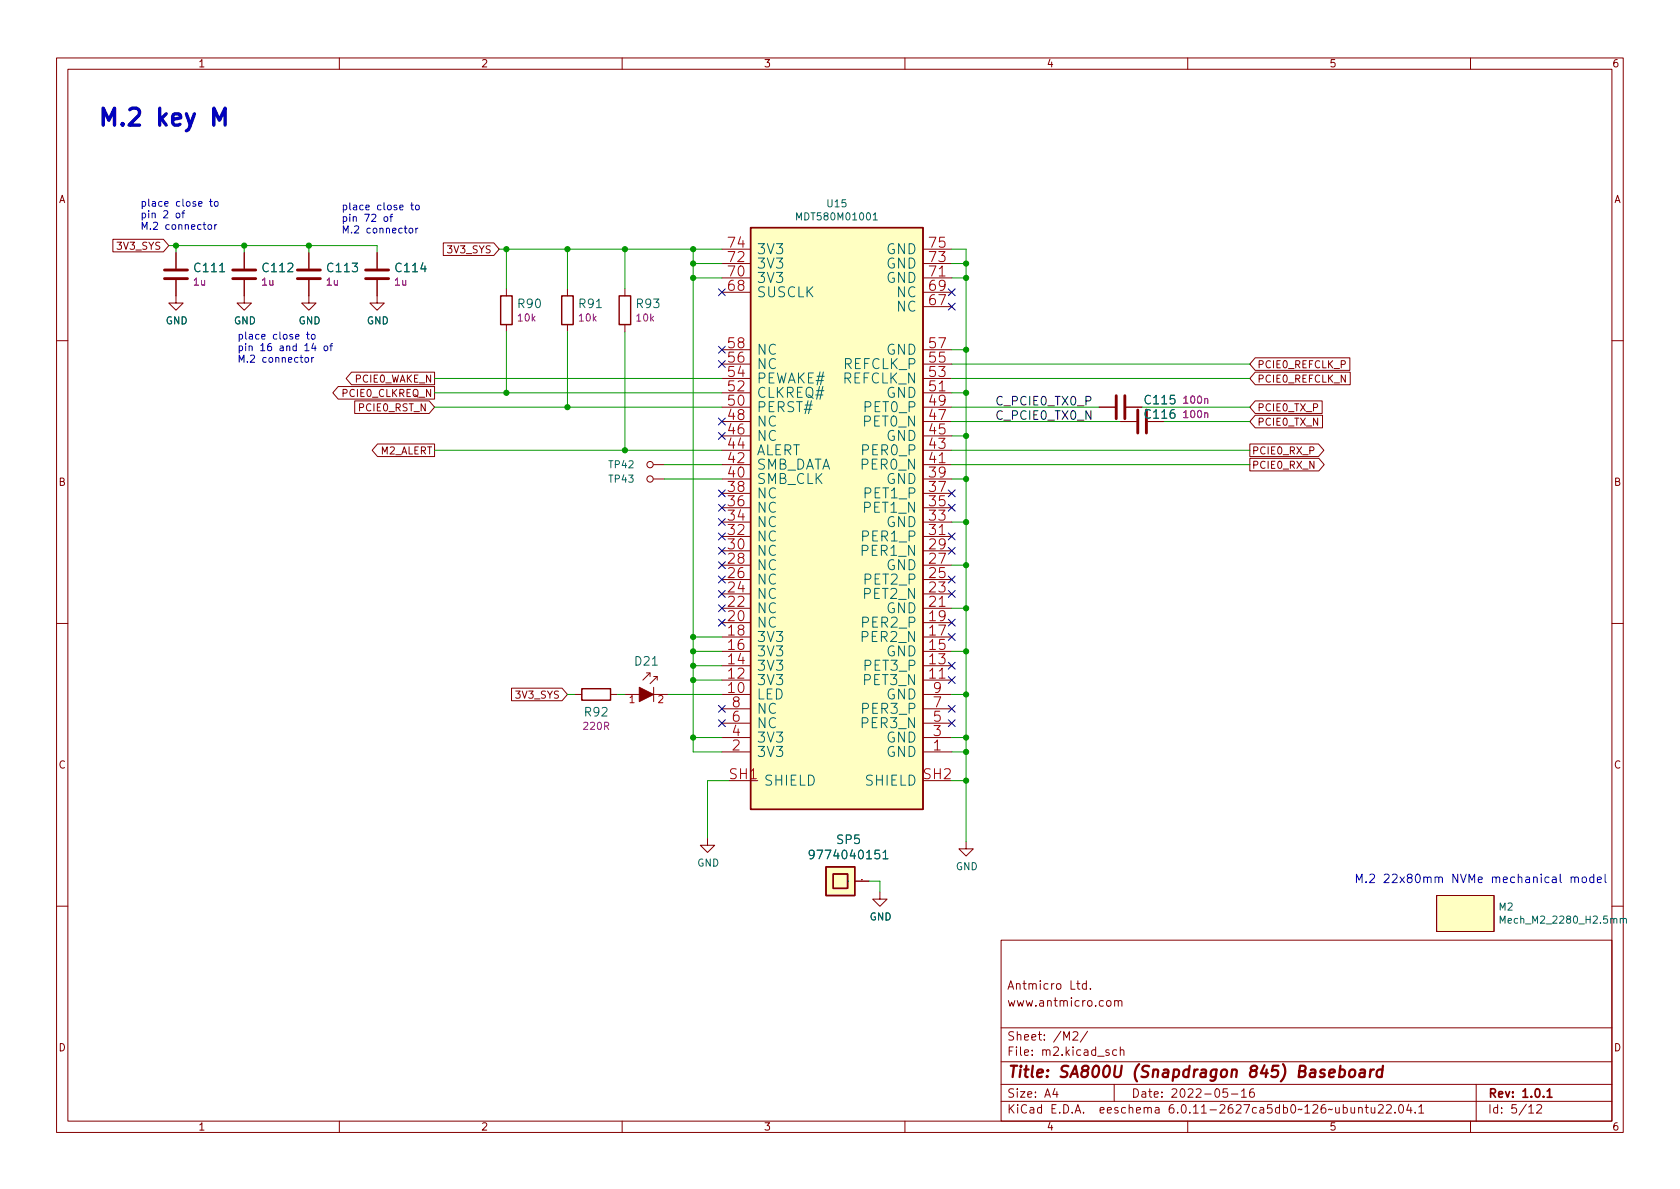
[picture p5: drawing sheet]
<svg xmlns="http://www.w3.org/2000/svg" width="297mm" height="210mm" viewBox="0 0 297 210" stroke-linecap="round" stroke-linejoin="round" font-family="sans-serif">
<g fill="none" stroke="#840000" stroke-width=".18">
<path d="M10 10.2h277v190.1h-277zM12 12.2h273v186.1h-273zM60 10.2v2M110 10.2v2M160 10.2v2M210 10.2v2M260 10.2v2M20 42.3h8.9l.9 1.1-.9 1.1h-8.9zM31.1 49.5v4.1h1.3l-1.3 1.3-1.3-1.3h1.3M31.1 44.7v2.8M43.2 49.5v4.1h1.2l-1.2 1.3-1.3-1.3h1.3M43.2 44.7v2.8"/>
<path d="M54.6 49.5v4.1h1.3l-1.3 1.3-1.3-1.3h1.3M54.6 44.7v2.8M66.7 49.5v4.1h1.2l-1.2 1.3-1.3-1.3h1.3M66.7 44.7v2.8M78.4 43h8.9l1 1.1-1 1.1h-8.9zM89.5 51v1.3M89.5 57.4v1.3M100.3 51v1.3M100.3 57.4v1.3M110.5 51v1.3M110.5 57.4v1.3M127.6 51.7h5.1"/>
<path d="M127.6 49.1h5.1M127.6 46.6h5.1M127.6 44.1h5.1M163.2 54.2h5.1M163.2 51.7h5.1M163.2 49.1h5.1M163.2 46.6h5.1M163.2 44.1h5.1M10 60.2h2M59.8 68.4h17v2.2h-17l-1-1.1zM62.2 65.8h14.6v2.2h-14.6l-1-1.1zM62.7 70.9h13.2l.9 1.1-.9 1.1h-13.2z"/>
<path d="M66.8 78.5h10v2.2h-10l-1-1.1zM127.6 79.6h5.1M127.6 77.1h5.1M127.6 74.5h5.1M127.6 72h5.1M127.6 69.5h5.1M127.6 66.9h5.1M127.6 64.4h5.1M127.6 61.8h5.1M163.2 79.6h5.1M163.2 77.1h5.1M163.2 74.5h5.1"/>
<path d="M163.2 72h5.1M163.2 69.5h5.1M163.2 66.9h5.1M163.2 64.4h5.1M163.2 61.8h5.1M194.3 72h2.8M198.1 74.5h2.8M199.1 72h2.8M221 78.5h12.1l1 1.1-1 1.1h-12.1zM221.9 70.9h11.9v2.2h-11.9l-.9-1.1zM221.9 73.4h11.9v2.3h-11.9l-.9-1.2zM221.9 65.8h16.8v2.2h-16.8l-.9-1.1z"/>
<path d="M221.9 63.3h16.8v2.2h-16.8l-.9-1.1zM285 60.2h2M115.6 84.7h1.9M115.6 82.2h1.9M127.6 99.9h5.1M127.6 97.4h5.1M127.6 94.9h5.1M127.6 92.3h5.1M127.6 89.8h5.1M127.6 87.2h5.1M127.6 84.7h5.1M127.6 82.2h5.1"/>
<path d="M163.2 99.9h5.1M163.2 97.4h5.1M163.2 94.9h5.1M163.2 92.3h5.1M163.2 89.8h5.1M163.2 87.2h5.1M163.2 84.7h5.1M163.2 82.2h5.1M221 81.1h12.2l.9 1.1-.9 1.1h-12.2zM10 110.2h2M114.3 119h.6v.6M114.9 119l-1.2 1.3"/>
<path d="M115.6 119.6h.6v.7M116.2 119.6l-1.3 1.3M127.6 117.7h5.1M127.6 115.2h5.1M127.6 112.6h5.1M127.6 110.1h5.1M127.6 107.6h5.1M127.6 105h5.1M127.6 102.5h5.1M163.2 117.7h5.1M163.2 115.2h5.1M163.2 112.6h5.1"/>
<path d="M163.2 110.1h5.1M163.2 107.6h5.1M163.2 105h5.1M163.2 102.5h5.1M285 110.2h2M90.4 121.7h9l.9 1.1-.9 1.1h-9zM101.6 122.8h1.3M107.9 122.8h1.3M110.5 122.8h2.5M115.6 122.8h2.5M115.6 121.5v2.6M127.6 133h5.1"/>
<path d="M127.6 122.8h5.1M127.6 120.3h5.1M127.6 130.4h5.1M127.6 127.9h5.1M127.6 125.3h5.1M128.9 138h5.1M163.2 133h5.1M163.2 122.8h5.1M163.2 120.3h5.1M163.2 130.4h5.1M163.2 127.9h5.1M163.2 125.3h5.1"/>
<path d="M163.2 138h5.1M125.1 148.2v1.3h1.3l-1.3 1.2-1.3-1.2h1.3M151.1 155.8h2.6M155.6 157.7v1.3h1.2l-1.2 1.3-1.3-1.3h1.3M170.8 148.8v1.3h1.3l-1.3 1.3-1.3-1.3h1.3M254 158.4h10.2v6.3h-10.2zM10 160.2h2M177 166.3h108v32h-108zM186.9 174.1l.2-.2 .4 .2 .1 .5-.2 .3h-.3l-.2-.1zM195.8 177l.3-.1 .3 .3v.4l-.3 .3h-.3l-.2-.3v-.4zM197.1 177.1l.2-.2 .3 .1 .1 .9M197.1 176.9v1"/>
<path d="M197.7 177.1l.2-.2 .4 .1 .1 .9M285 160.2h2M60 198.3v2M110 198.3v2M160 198.3v2M177 194.8h108M177 191.8h108M177 187.8h108M177 181.8h108M182.5 186.5v.1M182.5 185.7v.1M184.6 183.8v.1"/>
<path d="M184.6 183v.1M192.3 182.4l-1.3 1.9M197 191.8v3M198.1 185.8l.2-.2 .3 .1 .1 .9M198.1 185.1v1.5M204.3 195.9h.6v.9M204.9 196.2l-.5 .1a.29 .29 0 0 0-.2 .2 .29 .29 0 0 0 .2 .3h.5M210 198.3v2M217.7 193.5h1.2M219.5 193l.4-.5v1.5M219.5 194h.9M221.6 192.5a.59 .59 0 0 0-.7 .7v.5l.2 .3h.4l.2-.1 .1-.5-.2-.2-.4-.1-.3 .3"/>
<path d="M243.7 195.5l.6-.2 .2 .2 .1 .3-1 1h1M245.1 195.5l.6-.2 .2 .2 .1 .3-.9 1h.9M246.6 196.7v.1M247.5 195.4l.1-.1a.81 .81 0 0 1 .6 .7 .81 .81 0 0 1-.3 .8h-.1a.81 .81 0 0 1-.6-.6 .81 .81 0 0 1 .3-.8zM249.1 195.3l-.4 1h.9M249.4 195.8v1M250.2 196.7v.1M250.9 195.8l.4-.5v1.5M250.9 196.8h.8M260 198.3v2M261 191.8v6.5M271.7 195.5l.6-.2 .2 .2 .1 .3-.9 1h.9"/>
<circle cx="114.9" cy="82.2" r=".56"/>
<circle cx="114.9" cy="84.7" r=".56"/>
</g>
<path d="M273.6 194h.8" fill="none" stroke="#840000" stroke-width=".3"/>
<path d="M229.7 189.4l.9-.1a.46 .46 0 0 0 .3-.4 .46 .46 0 0 0-.4-.4h-.6l-.3 2h.8a.53 .53 0 0 0 .4-.5 .53 .53 0 0 0-.4-.6" fill="none" stroke="#840000" stroke-width=".4"/>
<g fill="#ffffc2" stroke="#ffffc2" stroke-width=".18">
<path d="M254 158.4h10.2v6.3h-10.2z"/>
<path d="M132.7 40.3h30.5v102.8h-30.5z"/>
<path d="M146 153.3h5.1v5.1h-5.1z"/>
<path d="M147.3 154.6h2.6v2.5h-2.6z"/>
</g>
<path d="M154.4 38l.4-.4v1.3M154.4 38.9h.7M38.8 48.1h.9M150 155.8h.1M155.5 150.3h-.7l-.1 .8 .2-.2 .5 .1 .2 .2-.1 .5-.2 .2-.6-.2M156.1 150.8l.5-.5v1.6M156.1 151.9h.9M285.3 162.6l.2-.2 .3 .1 .1 .8M286.5 162.5l.2-.1 .3 .1v.8M286.5 162.4v.9M287 162.6l.2-.2 .3 .1 .1 .8" fill="none" stroke="#006464" stroke-width=".18"/>
<path d="M88.5 52.3h2.1v5.1h-2.1zM99.3 52.3h2v5.1h-2zM109.5 52.3h2v5.1h-2zM132.7 40.3h30.5v102.8h-30.5zM102.9 121.8h5v2h-5zM146 153.3h5.1v5.1h-5.1zM147.3 154.6h2.6v2.5h-2.6z" fill="none" stroke="#840000" stroke-width=".25"/>
<path d="M113 121.5l2.6 1.3-2.6 1.3z" fill="#840000" stroke="#840000" stroke-width=".18"/>
<path d="M111.4 123.4l.4-.4v1.3M116.5 123.1l.5-.1 .2 .4-.8 .9h.8M152.4 155.6h.1" fill="none" stroke="#a90000" stroke-width=".18"/>
<path d="M29.1 49.3h4M29.1 47.7h4M41.1 49.3h4.1M41.1 47.7h4.1M52.6 49.3h4M52.6 47.7h4M64.6 49.3h4.1M64.6 47.7h4.1M197.4 70v4M198.9 70v4M201.2 72.5v4.1M202.7 72.5v4.1" fill="none" stroke="#840000" stroke-width=".51"/>
<path d="M213 73.1l.2-.1 .3 .1v.7M213 70.6l.2-.1h.3v.8" fill="none" stroke="#840084" stroke-width=".18"/>
<g fill="none" stroke="#0000c2" stroke-width=".18">
<path d="M29.1 36.1l.6-.2v-.2l-.4-.1-.2 .2 .1 .6h.5M35.1 36.1l.6-.2v-.2l-.4-.1-.2 .2 .1 .6h.5M38 39.7v.9M38.3 39.7l-.3 .3M64.7 36.7l.6-.1-.1-.3h-.3l-.2 .1 .1 .7h.4M70.7 36.7l.6-.1-.1-.3h-.3l-.2 .1v.7h.5M46.3 59.5l.6-.1-.1-.2-.3-.1-.2 .2v.6h.5M52.3 59.5l.6-.1-.1-.2-.4-.1-.1 .2v.6h.5M73.5 40.4v.8M73.9 40.4l-.4 .2M55.1 63.2v.9M55.5 63.2l-.4 .3"/>
<path d="M253.7 155.2l.3-.1 .3 .1 .1 .9M254.4 155.3l.2-.2 .4 .1v.9M274.5 155.2h.6l.1 .9M275.2 155.4l-.5 .1a.29 .29 0 0 0-.3 .3 .29 .29 0 0 0 .3 .3l.5-.1M275.9 154.6v1.3l.2 .2"/>
</g>
<g fill="none" stroke="#009600" stroke-width=".18">
<path d="M29.8 43.4h36.9v1.3M31.1 43.4v1.3M43.2 43.4v1.3M54.6 43.4v1.3M88.3 44.1h39.3M89.5 44.1v6.9M89.5 58.7v10.8M100.3 44.1v6.9M100.3 58.7v13.3M110.5 44.1v6.9M110.5 58.7v20.9M122.6 44.1v88.9h5"/>
<path d="M122.6 49.1h5M122.6 46.6h5M168.3 44.1h2.5v104.7M168.3 49.1h2.5M168.3 46.6h2.5M76.8 69.5h50.8M76.8 72h50.8M76.8 66.9h50.8M76.8 79.6h50.8M168.3 69.5h2.5M168.3 72h26M168.3 66.9h52.7"/>
<path d="M168.3 74.5h29.8M168.3 79.6h52.7M168.3 64.4h52.7M168.3 77.1h2.5M168.3 61.8h2.5M201.9 72h19.1M205.7 74.5h15.3M117.5 84.7h10.1M117.5 82.2h10.1M168.3 99.9h2.5M168.3 84.7h2.5M168.3 82.2h52.7"/>
<path d="M168.3 92.3h2.5M122.6 115.2h5M122.6 117.7h5M122.6 112.6h5M168.3 107.6h2.5M168.3 115.2h2.5M100.3 122.8h1.3M109.2 122.8h1.3M118.1 122.8h9.5M122.6 130.4h5M122.6 120.3h5M128.9 138h-3.8v10.2"/>
<path d="M168.3 122.8h2.5M168.3 133h2.5M168.3 130.4h2.5M168.3 138h2.5M153.7 155.8h1.9v1.9"/>
</g>
<g fill="none" stroke="#000084" stroke-width=".18">
<path d="M127 51.1l1.2 1.2M128.2 51.1l-1.2 1.2M167.7 51.1l1.2 1.2M167.7 53.6l1.2 1.2M168.9 51.1l-1.2 1.2M168.9 53.6l-1.2 1.2M127 76.5l1.2 1.2M127 73.9l1.2 1.3M127 63.8l1.2 1.2M127 61.2l1.2 1.3M128.2 76.5l-1.2 1.2M128.2 73.9l-1.2 1.3"/>
<path d="M128.2 63.8l-1.2 1.2M128.2 61.2l-1.2 1.3M127 91.7l1.2 1.2M127 96.8l1.2 1.2M127 99.3l1.2 1.3M127 94.3l1.2 1.2M127 86.6l1.2 1.3M127 89.2l1.2 1.2M128.2 91.7l-1.2 1.2M128.2 96.8l-1.2 1.2M128.2 99.3l-1.2 1.3M128.2 94.3l-1.2 1.2"/>
<path d="M128.2 86.6l-1.2 1.3M128.2 89.2l-1.2 1.2M167.7 94.3l1.2 1.2M167.7 89.2l1.2 1.2M167.7 96.8l1.2 1.2M167.7 86.6l1.2 1.3M168.9 94.3l-1.2 1.2M168.9 89.2l-1.2 1.2M168.9 96.8l-1.2 1.2M168.9 86.6l-1.2 1.3M127 104.4l1.2 1.2M127 101.9l1.2 1.2"/>
<path d="M127 109.5l1.2 1.2M127 107l1.2 1.2M128.2 104.4l-1.2 1.2M128.2 101.9l-1.2 1.2M128.2 109.5l-1.2 1.2M128.2 107l-1.2 1.2M167.7 101.9l1.2 1.2M167.7 117.1l1.2 1.2M167.7 119.7l1.2 1.2M167.7 104.4l1.2 1.2M167.7 112l1.2 1.3M167.7 109.5l1.2 1.2"/>
<path d="M168.9 101.9l-1.2 1.2M168.9 117.1l-1.2 1.2M168.9 119.7l-1.2 1.2M168.9 104.4l-1.2 1.2M168.9 112l-1.2 1.3M168.9 109.5l-1.2 1.2M127 127.3l1.2 1.2M127 124.7l1.2 1.3M128.2 127.3l-1.2 1.2M128.2 124.7l-1.2 1.3M167.7 124.7l1.2 1.3M167.7 127.3l1.2 1.2"/>
<path d="M168.9 124.7l-1.2 1.3M168.9 127.3l-1.2 1.2"/>
</g>
<g fill="#009600" stroke="#009600" stroke-width=".18">
<circle cx="100.3" cy="72" r=".46"/>
<circle cx="110.5" cy="79.6" r=".46"/>
<circle cx="122.6" cy="49.1" r=".46"/>
<circle cx="89.5" cy="69.5" r=".46"/>
<circle cx="122.6" cy="44.1" r=".46"/>
<circle cx="122.6" cy="46.6" r=".46"/>
<circle cx="122.6" cy="115.2" r=".46"/>
<circle cx="170.8" cy="92.3" r=".46"/>
<circle cx="170.8" cy="46.6" r=".46"/>
<circle cx="170.8" cy="61.8" r=".46"/>
<circle cx="170.8" cy="49.1" r=".46"/>
<circle cx="122.6" cy="112.6" r=".46"/>
<circle cx="122.6" cy="130.4" r=".46"/>
<circle cx="122.6" cy="117.7" r=".46"/>
<circle cx="122.6" cy="120.3" r=".46"/>
<circle cx="89.5" cy="44.1" r=".46"/>
<circle cx="110.5" cy="44.1" r=".46"/>
<circle cx="100.3" cy="44.1" r=".46"/>
<circle cx="54.6" cy="43.4" r=".46"/>
<circle cx="31.1" cy="43.4" r=".46"/>
<circle cx="43.2" cy="43.4" r=".46"/>
<circle cx="170.8" cy="115.2" r=".46"/>
<circle cx="170.8" cy="122.8" r=".46"/>
<circle cx="170.8" cy="130.4" r=".46"/>
<circle cx="170.8" cy="133" r=".46"/>
<circle cx="170.8" cy="99.9" r=".46"/>
<circle cx="170.8" cy="107.6" r=".46"/>
<circle cx="170.8" cy="138" r=".46"/>
<circle cx="170.8" cy="77.1" r=".46"/>
<circle cx="170.8" cy="69.5" r=".46"/>
<circle cx="170.8" cy="84.7" r=".46"/>
</g>
<g font-size="4.2" fill="#0000c2">
<text x="17.1" y="22.3">M.2</text>
<text x="27.7" y="22.3">key</text>
<text x="37.9" y="22.3">M</text>
</g>
<g font-size="2.8" fill="#840000">
<text x="178" y="191.2">Title:</text>
<text x="187.3" y="191.2">SA800U</text>
<text x="200.6" y="191.2">(Snapdragon</text>
<text x="221.5" y="191.2">845)</text>
<text x="230.5" y="191.2">Baseboard</text>
</g>
<g font-size="2.5" fill="#a90000">
<text x="128.4" y="46.3">72</text>
<text x="128.4" y="43.8">74</text>
<text x="164" y="46.3">73</text>
<text x="164" y="43.8">75</text>
<text x="128.4" y="51.4">68</text>
<text x="128.4" y="48.9">70</text>
<text x="164" y="54">67</text>
<text x="164" y="51.4">69</text>
<text x="164" y="48.9">71</text>
<text x="128.4" y="64.1">56</text>
<text x="128.4" y="61.6">58</text>
<text x="164" y="64.1">55</text>
<text x="164" y="61.6">57</text>
<text x="128.4" y="71.7">50</text>
<text x="128.4" y="69.2">52</text>
<text x="128.4" y="66.7">54</text>
<text x="164" y="71.7">49</text>
<text x="164" y="69.2">51</text>
<text x="164" y="66.7">53</text>
<text x="128.4" y="76.8">46</text>
<text x="128.4" y="74.3">48</text>
<text x="164" y="76.8">45</text>
<text x="164" y="74.3">47</text>
<text x="128.4" y="81.9">42</text>
<text x="128.4" y="79.4">44</text>
<text x="164" y="81.9">41</text>
<text x="164" y="79.4">43</text>
<text x="128.4" y="89.5">36</text>
<text x="128.4" y="87">38</text>
<text x="128.4" y="84.4">40</text>
<text x="164" y="89.5">35</text>
<text x="164" y="87">37</text>
<text x="164" y="84.4">39</text>
<text x="128.4" y="94.6">32</text>
<text x="128.4" y="92.1">34</text>
<text x="164" y="94.6">31</text>
<text x="164" y="92.1">33</text>
<text x="128.4" y="99.7">28</text>
<text x="128.4" y="97.1">30</text>
<text x="164" y="99.7">27</text>
<text x="164" y="97.1">29</text>
<text x="128.4" y="107.3">22</text>
<text x="128.4" y="104.8">24</text>
<text x="128.4" y="102.2">26</text>
<text x="164" y="107.3">21</text>
<text x="164" y="104.8">23</text>
<text x="164" y="102.2">25</text>
<text x="128.4" y="112.4">18</text>
<text x="128.4" y="109.8">20</text>
<text x="164" y="112.4">17</text>
<text x="164" y="109.8">19</text>
<text x="128.4" y="117.5">14</text>
<text x="128.4" y="114.9">16</text>
<text x="164" y="117.5">13</text>
<text x="164" y="114.9">15</text>
<text x="128.4" y="122.5">10</text>
<text x="128.4" y="120">12</text>
<text x="129.3" y="125.1">8</text>
<text x="164" y="120">11</text>
<text x="164.8" y="125.1">7</text>
<text x="164.8" y="122.5">9</text>
<text x="129.3" y="130.2">4</text>
<text x="129.3" y="127.6">6</text>
<text x="164.8" y="130.2">3</text>
<text x="164.8" y="127.6">5</text>
<text x="128.7" y="137.8">SH1</text>
<text x="129.3" y="132.7">2</text>
<text x="163" y="137.8">SH2</text>
<text x="164.8" y="132.7">1</text>
</g>
<g font-size="2.5" fill="#006464">
<text x="133.7" y="45.5">3V3</text>
<text x="156.6" y="45.5">GND</text>
<text x="133.7" y="53.1">SUSCLK</text>
<text x="133.7" y="50.6">3V3</text>
<text x="133.7" y="48">3V3</text>
<text x="156.6" y="50.6">GND</text>
<text x="156.6" y="48">GND</text>
<text x="158.4" y="53.1">NC</text>
<text x="158.4" y="55.7">NC</text>
<text x="133.7" y="65.8">NC</text>
<text x="133.7" y="63.3">NC</text>
<text x="149" y="65.8">REFCLK_P</text>
<text x="156.6" y="63.3">GND</text>
<text x="133.7" y="70.9">CLKREQ#</text>
<text x="133.7" y="68.4">PEWAKE#</text>
<text x="148.9" y="68.4">REFCLK_N</text>
<text x="156.6" y="70.9">GND</text>
<text x="133.7" y="76">NC</text>
<text x="133.7" y="73.4">PERST#</text>
<text x="152.4" y="76">PET0_N</text>
<text x="152.5" y="73.4">PET0_P</text>
<text x="133.7" y="83.6">SMB_DATA</text>
<text x="133.7" y="81.1">ALERT</text>
<text x="133.7" y="78.5">NC</text>
<text x="152" y="83.6">PER0_N</text>
<text x="152" y="81.1">PER0_P</text>
<text x="156.6" y="78.5">GND</text>
<text x="133.7" y="88.7">NC</text>
<text x="133.7" y="86.1">SMB_CLK</text>
<text x="152.5" y="88.7">PET1_P</text>
<text x="156.6" y="86.1">GND</text>
<text x="133.7" y="93.8">NC</text>
<text x="133.7" y="91.2">NC</text>
<text x="152.4" y="91.2">PET1_N</text>
<text x="156.6" y="93.8">GND</text>
<text x="133.7" y="101.4">NC</text>
<text x="133.7" y="98.8">NC</text>
<text x="133.7" y="96.3">NC</text>
<text x="152" y="98.8">PER1_N</text>
<text x="152" y="96.3">PER1_P</text>
<text x="156.6" y="101.4">GND</text>
<text x="133.7" y="106.5">NC</text>
<text x="133.7" y="103.9">NC</text>
<text x="152.4" y="106.5">PET2_N</text>
<text x="152.5" y="103.9">PET2_P</text>
<text x="133.7" y="111.5">NC</text>
<text x="133.7" y="109">NC</text>
<text x="152" y="111.5">PER2_P</text>
<text x="156.6" y="109">GND</text>
<text x="133.7" y="119.2">3V3</text>
<text x="133.7" y="116.6">3V3</text>
<text x="133.7" y="114.1">3V3</text>
<text x="152" y="114.1">PER2_N</text>
<text x="152.5" y="119.2">PET3_P</text>
<text x="156.6" y="116.6">GND</text>
<text x="133.7" y="124.2">LED</text>
<text x="133.7" y="121.7">3V3</text>
<text x="152.4" y="121.7">PET3_N</text>
<text x="156.6" y="124.2">GND</text>
<text x="133.7" y="131.9">3V3</text>
<text x="133.7" y="129.3">NC</text>
<text x="133.7" y="126.8">NC</text>
<text x="152" y="129.3">PER3_N</text>
<text x="152" y="126.8">PER3_P</text>
<text x="156.6" y="131.9">GND</text>
<text x="133.7" y="134.4">3V3</text>
<text x="156.6" y="134.4">GND</text>
<text x="135" y="139.5">SHIELD</text>
<text x="152.8" y="139.5">SHIELD</text>
</g>
<g font-size="2.1" fill="#006464">
<text x="34.1" y="48.6">C111</text>
<text x="46.1" y="48.6">C112</text>
<text x="57.6" y="48.6">C113</text>
<text x="69.6" y="48.6">C114</text>
<text x="91.3" y="54.9">R90</text>
<text x="102.1" y="54.9">R91</text>
<text x="112.3" y="54.9">R93</text>
<text x="202.1" y="72">C115</text>
<text x="112" y="118.2">D21</text>
<text x="103.1" y="127.2">R92</text>
<text x="147.7" y="149.7">SP5</text>
<text x="142.7" y="152.4">9774040151</text>
</g>
<g font-size="2.1" fill="#0f0f0f">
<text x="175.9" y="71.7">C_PCIE0_TX0_P</text>
<text x="175.9" y="74.2">C_PCIE0_TX0_N</text>
</g>
<g font-size="2.1" fill="#840000">
<text x="202.1" y="74.5">C116</text>
<text x="178" y="178.5">www.antmicro.com</text>
<text x="178" y="175.5">Antmicro</text>
<text x="189.1" y="175.5">Ltd.</text>
<text x="178" y="184.5">Sheet:</text>
<text x="186.2" y="184.5">/M2/</text>
<text x="178" y="187.2">File:</text>
<text x="184.4" y="187.2">m2.kicad_sch</text>
<text x="178" y="197.4">KiCad</text>
<text x="178" y="194.6">Size:</text>
<text x="184.7" y="194.6">A4</text>
<text x="185.7" y="197.4">E.D.A.</text>
<text x="194.6" y="197.4">eeschema</text>
<text x="200" y="194.6">Date:</text>
<text x="207" y="197.4">6.0.11-2627ca5db0~126~ubuntu22.04.1</text>
<text x="207" y="194.6">2022-05-16</text>
<text x="263" y="194.6">Rev:</text>
<text x="263" y="197.4">Id:</text>
<text x="267.1" y="197.4">5/12</text>
<text x="269.1" y="194.6">1.0.1</text>
</g>
<g font-size="2.1" fill="#0000c2">
<text x="239.4" y="156.2">M.2</text>
<text x="244.5" y="156.2">22x80mm</text>
<text x="256.8" y="156.2">NVMe mechanical</text>
<text x="278" y="156.2">model</text>
</g>
<g font-size="1.8" fill="#840000">
<text x="35" y="12.3">1</text>
<text x="85" y="12.3">2</text>
<text x="135" y="12.3">3</text>
<text x="185" y="12.3">4</text>
<text x="235" y="12.3">5</text>
<text x="285" y="12.3">6</text>
<text x="10.4" y="36.3">A</text>
<text x="285.4" y="36.3">A</text>
<text x="20.4" y="44.5">3V3_SYS</text>
<text x="78.9" y="45.2">3V3_SYS</text>
<text x="222.2" y="65.5">PCIE0_REFCLK_P</text>
<text x="60.3" y="70.6">PCIE0_CLKREQ_N</text>
<text x="62.6" y="68">PCIE0_WAKE_N</text>
<text x="222.2" y="68">PCIE0_REFCLK_N</text>
<text x="63.2" y="73.1">PCIE0_RST_N</text>
<text x="222.2" y="73.1">PCIE0_TX_P</text>
<text x="222.2" y="75.7">PCIE0_TX_N</text>
<text x="67.2" y="80.7">M2_ALERT</text>
<text x="221.3" y="83.3">PCIE0_RX_N</text>
<text x="221.3" y="80.7">PCIE0_RX_P</text>
<text x="10.3" y="86.3">B</text>
<text x="285.3" y="86.3">B</text>
<text x="90.9" y="123.9">3V3_SYS</text>
<text x="10.3" y="136.3">C</text>
<text x="285.3" y="136.3">C</text>
<text x="10.3" y="186.3">D</text>
<text x="285.3" y="186.3">D</text>
<text x="35" y="200.3">1</text>
<text x="85" y="200.3">2</text>
<text x="135" y="200.3">3</text>
<text x="185" y="200.3">4</text>
<text x="235" y="200.3">5</text>
<text x="285" y="200.3">6</text>
</g>
<g font-size="1.8" fill="#0000c2">
<text x="24.8" y="36.5">place</text>
<text x="24.8" y="38.6">pin</text>
<text x="24.8" y="40.6">M.2</text>
<text x="28.8" y="38.6">2</text>
<text x="29.2" y="40.6">connector</text>
<text x="31" y="36.5">close</text>
<text x="31.1" y="38.6">of</text>
<text x="37.2" y="36.5">to</text>
<text x="60.3" y="37.2">place</text>
<text x="60.3" y="39.2">pin</text>
<text x="60.3" y="41.3">M.2</text>
<text x="64.3" y="39.2">72</text>
<text x="64.7" y="41.3">connector</text>
<text x="66.6" y="37.2">close</text>
<text x="67.9" y="39.2">of</text>
<text x="72.7" y="37.2">to</text>
<text x="41.9" y="60">place</text>
<text x="41.9" y="62.1">pin</text>
<text x="41.9" y="64.1">M.2</text>
<text x="45.9" y="62.1">16</text>
<text x="46.3" y="64.1">connector</text>
<text x="48.2" y="60">close</text>
<text x="49.5" y="62.1">and</text>
<text x="54" y="62.1">14</text>
<text x="54.3" y="60">to</text>
<text x="57.6" y="62.1">of</text>
</g>
<g font-size="1.8" fill="#006464">
<text x="140.5" y="39.3">MDT580M01001</text>
<text x="146" y="37">U15</text>
<text x="29.2" y="57.7">GND</text>
<text x="41.3" y="57.7">GND</text>
<text x="52.7" y="57.7">GND</text>
<text x="64.8" y="57.7">GND</text>
<text x="107.5" y="83.2">TP42</text>
<text x="107.5" y="85.7">TP43</text>
<text x="123.2" y="153.6">GND</text>
<text x="168.9" y="154.3">GND</text>
<text x="264.9" y="161.4">M2</text>
<text x="153.7" y="163.1">GND</text>
<text x="264.9" y="163.7">Mech_M2_2280_H2.5mm</text>
</g>
<g font-size="1.8" fill="#840084">
<text x="34" y="50.9">1u</text>
<text x="46.1" y="50.9">1u</text>
<text x="57.5" y="50.9">1u</text>
<text x="69.6" y="50.9">1u</text>
<text x="91.3" y="57.2">10k</text>
<text x="102.1" y="57.2">10k</text>
<text x="112.3" y="57.2">10k</text>
<text x="209" y="71.8">100n</text>
<text x="209" y="74.3">100n</text>
<text x="102.9" y="129.4">220R</text>
</g>
<text font-size="1.8" fill="#a90000" x="111.1" y="125.1">1</text>
</svg>
